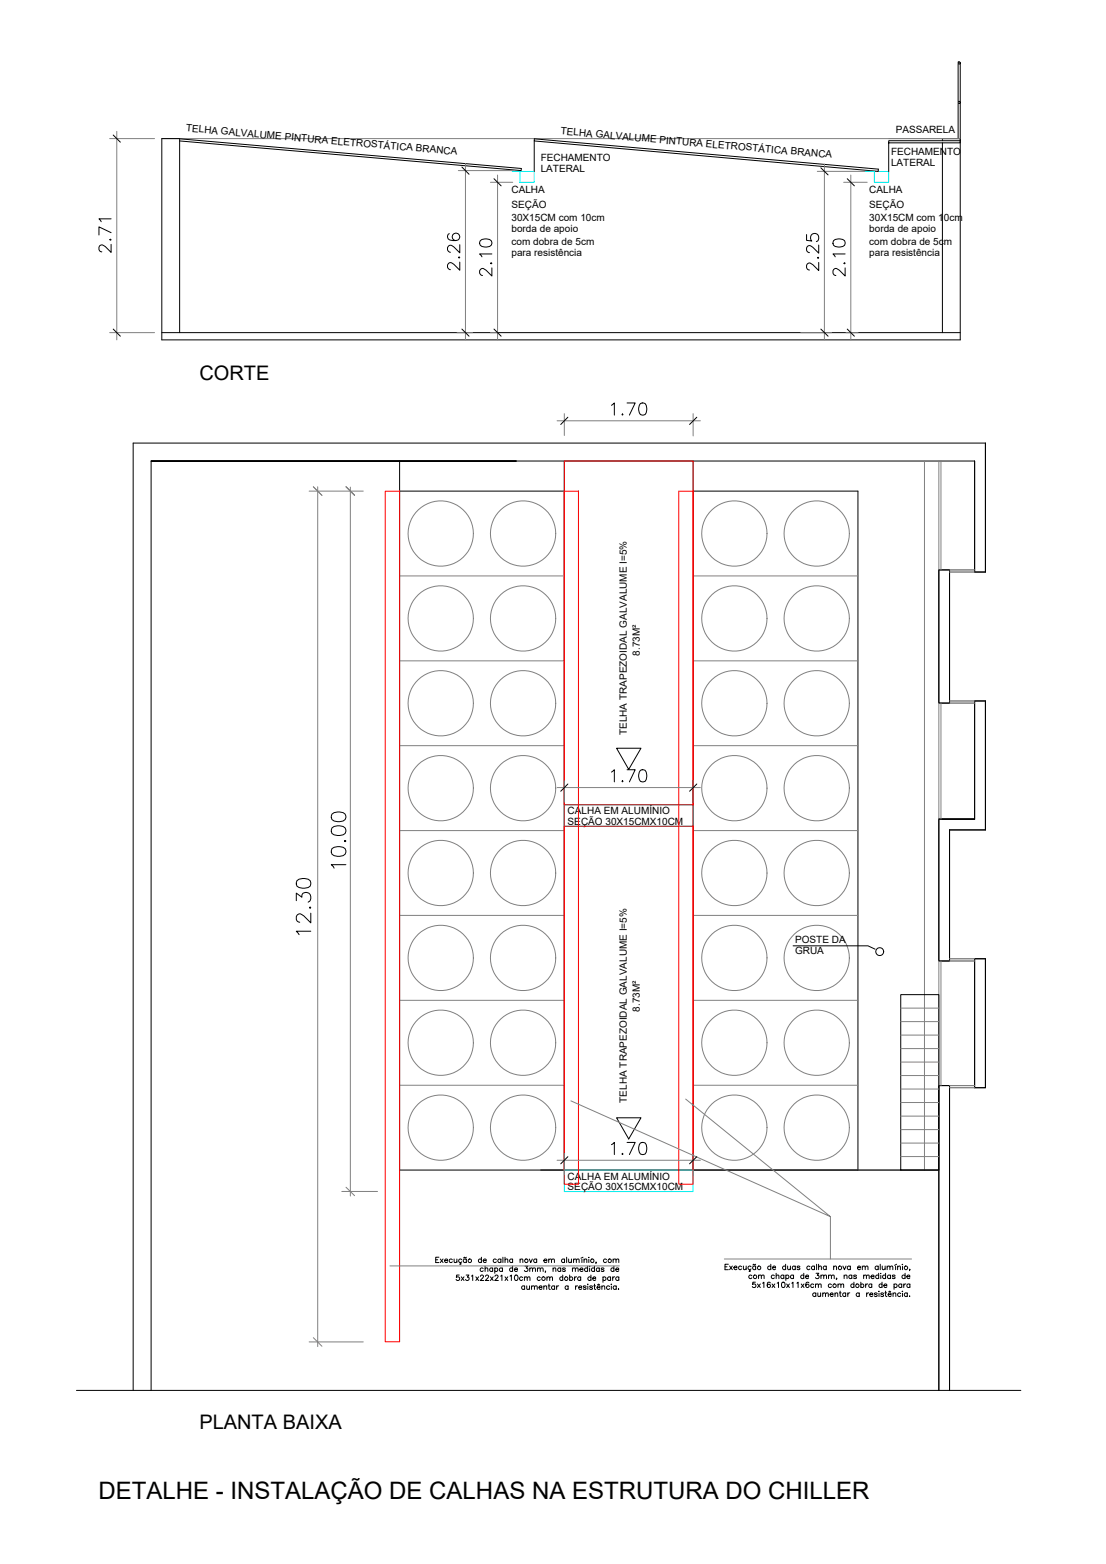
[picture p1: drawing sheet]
<svg xmlns="http://www.w3.org/2000/svg" width="420mm" height="594mm" viewBox="0 0 420 594" stroke-linecap="round" stroke-linejoin="round" font-family="sans-serif">
<!-- layer: 0.1 -->
<g fill="none" stroke="#000" stroke-width=".38">
<path d="M364 24.3v14.2M364 39.3v13.3M364 23.5h.4M364.8 23.9v105.2h-303.3v-76.5h6.7v73.8M68.3 52.7l129.7 11.3v.8l-129.8-11.3M202.9 53.5v11.6M203 52.7l130.7 11.5-.1 .9-130.7-11.6zM337.6 54.3v-.8h27.2v.8h-27.2v10.8M358 54.3v72.1M364.8 52.6h-6.8v.9M61.5 126.4h303.3M57.4 175.1v353"/>
<path d="M151.8 175.1v269.3h204.9M196.1 175.1h-138.7h312.8v42.2h4.2v-49h-323.8v359.8M214.4 175.1v269.3M263.3 175.1v269.3M151.8 186.5h62.6M263.3 186.5h62.6v257.9M356.7 216.5v50.6h4v-50.6M356.7 216.5h4M370.2 266.3h4.2v48.9h-13.7v49.8h-4v-53.9h13.5zM234.2 284.2h9.3l-4.7 8.1zM301.3 359.3h28.4l2.7 1.2M342.2 377.8h14.5v66.6h-14.5z"/>
<path d="M370.2 364.2h4.2v49h-4.2zM234.2 424.6h9.3l-4.7 8zM29 528.1h358.8M356.7 528.1v-115.7h4v115.7"/>
<circle cx="364.4" cy="23.9" r=".41"/>
<circle cx="364.4" cy="38.9" r=".41"/>
<circle cx="334.2" cy="361.5" r="1.51"/>
</g>
<g fill="none" stroke="#808080" stroke-width=".38">
<path d="M41.7 52.6h17M44.4 49.9v79.2M61.5 52.6h303.3M174.1 64.8h21.1M176.8 62.1v67M186.3 69.2h8.5M189 66.5v62.6M310.5 65.1h20.4M313.2 62.3v66.8M320.5 69.2h8.9M323.2 66.5v62.6M41.7 126.4h17"/>
<path d="M173.7 126.4h5.8M186.3 126.4h2.8M304.2 126.4h11.7M321.4 126.4h4.6M211.6 159.8h54.5M214.4 157.1v8.3M263.3 157.1v8.5M351.2 175.1v269.3M356.7 175.1v41.4M357.5 175.1v41.4M117.4 186.5h20.6M119 184.9l3.3 3.3"/>
<path d="M120.7 184.9v326.6M133.1 185v269.3M134.7 188.2l-3.3-3.3 3.3 3.3M151.8 218.8h62.6M263.3 218.8h62.6M360.7 217.3h9.5M360.7 216.5h9.5M151.8 251h62.6M263.3 251h62.6M356.7 267.1v44M357.5 267.1v44M360.7 267.1h9.5"/>
<path d="M360.7 266.3h9.5M151.8 283.2h62.6M211.6 299.2h54.5M214.4 296.4v8.3M263.3 283.2h62.6M263.3 296.4v8.5M151.8 315.5h62.6M263.3 315.5h62.6M151.8 347.7h62.6M263.3 347.7h62.6M151.8 380h62.6M263.3 380h62.6"/>
<path d="M356.7 365v47.4M357.5 365v47.4M360.7 364.2h9.5M360.7 365h9.5M342.2 382.9h14.5M342.2 388.1h14.5M342.2 393.2h14.5M342.2 398.3h14.5M151.8 412.2h62.6M263.3 412.2h62.6M342.2 403.4h14.5M342.2 408.5h14.5"/>
<path d="M342.2 413.7h14.5M342.2 418.8h14.5M360.7 413.2h9.5M360.7 412.4h9.5M214.4 438v8.3M263.3 438v8.5M342.2 424h14.5M342.2 429.1h14.5M342.2 434.2h14.5M342.2 439.3h14.5M129.8 452.6h13.6M131.4 451l3.3 3.2"/>
<path d="M205.4 444.4h151.3M211.6 440.7h54.5M117.4 509.7h20.6M119 508.1l3.3 3.3"/>
<circle cx="167.4" cy="202.7" r="12.4"/>
<circle cx="198.7" cy="202.7" r="12.4"/>
<circle cx="279" cy="202.7" r="12.4"/>
<circle cx="310.3" cy="202.7" r="12.4"/>
<circle cx="167.4" cy="234.9" r="12.4"/>
<circle cx="198.7" cy="234.9" r="12.4"/>
<circle cx="279" cy="234.9" r="12.4"/>
<circle cx="310.3" cy="234.9" r="12.4"/>
<circle cx="167.4" cy="267.1" r="12.4"/>
<circle cx="198.7" cy="267.1" r="12.4"/>
<circle cx="279" cy="267.1" r="12.4"/>
<circle cx="310.3" cy="267.1" r="12.4"/>
<circle cx="167.4" cy="299.4" r="12.4"/>
<circle cx="198.7" cy="299.4" r="12.4"/>
<circle cx="279" cy="299.4" r="12.4"/>
<circle cx="310.3" cy="299.4" r="12.4"/>
<circle cx="167.4" cy="331.6" r="12.4"/>
<circle cx="198.7" cy="331.6" r="12.4"/>
<circle cx="279" cy="331.6" r="12.4"/>
<circle cx="310.3" cy="331.6" r="12.4"/>
<circle cx="167.4" cy="363.9" r="12.4"/>
<circle cx="198.7" cy="363.9" r="12.4"/>
<circle cx="279" cy="363.9" r="12.4"/>
<circle cx="310.3" cy="363.9" r="12.4"/>
<circle cx="167.4" cy="396.1" r="12.4"/>
<circle cx="198.7" cy="396.1" r="12.4"/>
<circle cx="279" cy="396.1" r="12.4"/>
<circle cx="310.3" cy="396.1" r="12.4"/>
<circle cx="167.4" cy="428.3" r="12.4"/>
<circle cx="198.7" cy="428.3" r="12.4"/>
<circle cx="279" cy="428.3" r="12.4"/>
<circle cx="310.3" cy="428.3" r="12.4"/>
</g>
<path d="M194.6 65.1h2.9M197.5 65.1h5.4v4.1h-5.4zM328.9 65.1h3.2M332.1 65.1h5.5v4.1h-5.5zM214.4 305.7h48.9v8.1h-48.9zM214.4 444.4h48.9v8.2h-48.9z" fill="none" stroke="#0ff" stroke-width=".38"/>
<!-- layer: 0 -->
<g fill="none" stroke="#000" stroke-width=".38">
<path d="M43 51.3l2.7 2.7M175.5 63.4l2.7 2.8M187.7 67.9l2.7 2.7M311.8 63.7l2.8 2.7M321.9 67.9l2.7 2.7M43 125l2.7 2.7M175.5 125l2.7 2.7M187.7 125l2.7 2.7M311.8 125l2.8 2.7M321.9 125l2.7 2.7M215.7 158.5l-2.7 2.7M264.7 158.5l-2.7 2.7"/>
<path d="M215.7 297.8l-2.7 2.8M264.7 297.8l-2.7 2.8M215.7 439.4l-2.7 2.7M264.7 439.4l-2.7 2.7"/>
</g>
<!-- layer: 0.1 -->
<path d="M214.4 175.1h48.9v130.6h-48.9zM146.3 186.5h5.5v323.2h-5.5zM214.3 186.5h5.5v263.3h-5.5zM257.9 186.5h5.4v263.3h-5.4zM214.4 313.8h48.9v130.6h-48.9z" fill="none" stroke="#f00" stroke-width=".38"/>
<!-- layer: ARCONDTEXTO -->
<g fill="none" stroke="#000" stroke-width=".38">
<path d="M165.5 478.5h.8M166.8 477.5h-1.3v2.1h1.3M167.3 478.2l1 1.4M168.3 478.2l-1 1.4M168.9 478.8h1.2a.65 .65 0 0 0-.8-.5 .65 .65 0 0 0-.5 .6 .65 .65 0 0 0 .6 .7l.7-.3M171.8 478.5a.66 .66 0 0 0-.9-.1 .66 .66 0 0 0 0 1 .66 .66 0 0 0 .9-.1M172.5 478.2l.1 1.3 .5 .1 .5-.4M173.6 478.2v1.4M174.8 479.6l.3 .6h-.5M175.4 478.5a.66 .66 0 0 0-.9-.1 .66 .66 0 0 0 0 1 .66 .66 0 0 0 .9-.1M177.2 477.5l-.3 .3-.4-.3-.4 .3M177.2 478.5a.66 .66 0 0 0-1-.1 .66 .66 0 0 0 0 1 .66 .66 0 0 0 1-.1"/>
<path d="M177.2 478.2v1.4M182.9 478.5a.64 .64 0 0 0-1-.1 .64 .64 0 0 0 0 1 .64 .64 0 0 0 1-.1M182.9 477.5v2.1M183.6 478.8h1.1a.62 .62 0 0 0-.8-.5 .62 .62 0 0 0-.2 1l.4 .3 .6-.3M188.6 478.5a.66 .66 0 0 0-1-.1 .66 .66 0 0 0 0 1 .66 .66 0 0 0 1-.1M190.3 478.5a.66 .66 0 0 0-1-.1 .66 .66 0 0 0 0 1 .66 .66 0 0 0 1-.1M190.3 478.2v1.4M191.1 477.5v2.1M191.9 478.6l.4-.4 .5 .1 .1 1.3M191.9 477.5v2.1M194.7 478.5a.64 .64 0 0 0-.9-.1 .64 .64 0 0 0 0 1 .64 .64 0 0 0 .9-.1M194.7 478.2v1.4"/>
<path d="M197.6 478.6l.4-.4 .5 .1 .1 1.3M197.6 478.2v1.4M201.1 478.2l.5 1.4 .6-1.4M203.9 478.5a.64 .64 0 0 0-1-.1 .64 .64 0 0 0 0 1 .64 .64 0 0 0 1-.1M203.9 478.2v1.4M206.6 478.8h1.2a.62 .62 0 0 0-.9-.5 .62 .62 0 0 0-.2 1l.4 .3 .7-.3M208.4 478.6l.6-.4 .4 .1 .1 1.3M208.4 478.2v1.4M209.5 478.6l.5-.4 .5 .1 .1 1.3M214.5 478.5a.64 .64 0 0 0-1-.1 .64 .64 0 0 0 0 1 .64 .64 0 0 0 1-.1M214.5 478.2v1.4M215.3 477.5v2.1"/>
<path d="M216 478.2l.1 1.3 .5 .1 .5-.4M217.1 478.2v1.4M217.9 478.6l.5-.4 .5 .1v1.3M217.9 478.2v1.4M218.9 478.6l.5-.4 .5 .1 .1 1.3M221.1 478.3v1.3M221.5 477.5l-.8 .4M221.9 478.6l.4-.4 .5 .1 .1 1.3M221.9 478.2v1.4M223.6 477.6h.1M223.7 478.3v1.3M226.5 479.5h-.2h.2l-.2 .5"/>
<path d="M230.4 478.5a.66 .66 0 0 0-1-.1 .66 .66 0 0 0 0 1 .66 .66 0 0 0 1-.1M232.9 478.6l.5-.4 .5 .1 .1 1.3M232.9 478.2v1.4M234 478.6l.5-.4 .5 .1 .1 1.3M174.5 484.3h-1l-.1 .9a.72 .72 0 0 1 1 0 .72 .72 0 0 1-.1 1.1 .72 .72 0 0 1-1-.3M175.2 485l1.1 1.4M176.3 485l-1.1 1.4M177.1 484.3h1l-.6 .8a.68 .68 0 0 1 .7 .7 .68 .68 0 0 1-.6 .7 .68 .68 0 0 1-.7-.5M179.1 484.7l.5-.4v2.1M180.8 485l1 1.4M181.8 485l-1 1.4M182.5 484.8l.4-.5h.4l.4 .4-1.3 1.7h1.4"/>
<path d="M183.6 481.9a.64 .64 0 0 0-1-.1 .64 .64 0 0 0 0 1 .64 .64 0 0 0 1-.1M184.3 482l.4-.4 .5 .1 .1 1.3M184.3 480.9v2.1M184.4 484.8l.4-.5 .8 .4-1.2 1.7h1.3M186.3 485l1.1 1.4M187.2 481.9a.64 .64 0 0 0-1-.1 .64 .64 0 0 0 0 1 .64 .64 0 0 0 1-.1M187.2 481.6v1.4M187.4 485l-1.1 1.4M188 481.9a.64 .64 0 0 1 .9-.1 .64 .64 0 0 1 0 1 .64 .64 0 0 1-.9-.1M188 481.6v2M188 484.8l.4-.5 .8 .4-1.2 1.7h1.3M190.2 484.7l.5-.4v2.1"/>
<path d="M190.9 481.9a.66 .66 0 0 0-1-.1 .66 .66 0 0 0 0 1 .66 .66 0 0 0 1-.1M190.9 481.6v1.4M191.9 485l1 1.4M192.9 485l-1 1.4M193.8 484.7l.5-.4v2.1M194.7 481.9a.64 .64 0 0 0-.9-.1 .64 .64 0 0 0 0 1 .64 .64 0 0 0 .9-.1M194.7 480.9v2.1M195.4 482.2h1.2a.65 .65 0 0 0-.9-.4 .65 .65 0 0 0-.3 .9 .65 .65 0 0 0 1 .2l.2-.2M195.7 484.4a1.01 1.01 0 0 1 1.2 .8 1.01 1.01 0 0 1-.7 1.2l-.5-.1-.3-.8zM198.5 485.3a.66 .66 0 0 0-.9-.1 .66 .66 0 0 0 0 1 .66 .66 0 0 0 .9-.1M199.2 485.4l.5-.4 .5 .1 .1 1.3M199.2 485v1.4"/>
<path d="M199.3 488.7a.64 .64 0 0 0-.9-.1 .64 .64 0 0 0 0 1 .64 .64 0 0 0 .9-.1M199.3 488.4v1.4M199.4 480.9h1.1l-.6 .8a.68 .68 0 0 1 .5 1.1 .68 .68 0 0 1-1.2-.2M200.1 488.4l.1 1.3 .5 .1 .5-.4M200.3 485.4l.5-.4 .5 .1v1.3M201.2 488.4v1.4M201.3 482l.5-.4 .4 .1 .1 1.3M201.3 481.6v1.4M201.9 488.8l.5-.4 .5 .1 .1 1.3M201.9 488.4v1.4M202.3 482l.5-.4 .5 .1 .1 1.3M203 488.8l.5-.4 .5 .1 .1 1.3"/>
<path d="M204.2 482l.5-.4 .4 .1 .1 1.3M204.2 481.6v1.4M204.8 489h1.1a.65 .65 0 0 0-.7-.5 .65 .65 0 0 0-.6 .6 .65 .65 0 0 0 .6 .7l.7-.3M205.2 482l.5-.4 .5 .1 .1 1.3M205.2 485.3a.65 .65 0 0 0-.9-.1 .65 .65 0 0 0 0 1 .65 .65 0 0 0 .9-.1M206.6 488.8l.5-.4 .5 .1 .1 1.3M206.6 488.4v1.4M207.3 482.9l-.2 .4M207.8 485.4l.4-.4 .5 .1 .1 1.3M207.8 485v1.4M208.2 488.4h.8M208.5 487.8v1.6l.5 .4"/>
<path d="M208.8 485.4l.5-.4 .5 .1 .1 1.3M210.1 482l.5-.4 .5 .1 .1 1.3M210.1 481.6v1.4M210.7 488.7a.66 .66 0 0 0-1-.1 .66 .66 0 0 0 0 1 .66 .66 0 0 0 1-.1M210.7 488.4v1.4M211.5 488.4v1.4M212.3 488.4l-.5 .1-.3 .5M213 481.9a.66 .66 0 0 0-1-.1 .66 .66 0 0 0 0 1 .66 .66 0 0 0 1-.1M213 481.6v1.4M213.8 485.3a.65 .65 0 0 0-1-.1 .65 .65 0 0 0 0 1 .65 .65 0 0 0 1-.1M213.8 484.3v2.1M214.8 481.9l-.4-.3-.7 .3 1 .5v.5l-.6 .1-.4-.3"/>
<path d="M215.8 488.7a.64 .64 0 0 0-.9-.1 .64 .64 0 0 0 0 1 .64 .64 0 0 0 .9-.1M215.8 488.4v1.4M216.4 485.3a.66 .66 0 0 1 1-.1 .66 .66 0 0 1 0 1 .66 .66 0 0 1-1-.1M216.4 484.3v2.1M217.5 482l.5-.4 .4 .1 .2 1.3M217.5 481.6v1.4M218.3 485v1.4M218.6 482l.4-.4 .5 .1 .1 1.3M218.7 488.4v1.4M219 485l-.7 .6M219.4 488.4l-.5 .1-.2 .5M219.8 489h1.2a.66 .66 0 0 0-.7-.5 .66 .66 0 0 0-.6 .6 .66 .66 0 0 0 .6 .7l.7-.3"/>
<path d="M220.3 482.2h1.2a.66 .66 0 0 0-.9-.4 .66 .66 0 0 0-.3 .9 .66 .66 0 0 0 1 .2l.2-.2M220.6 485.3a.66 .66 0 0 0-1-.1 .66 .66 0 0 0 0 1 .66 .66 0 0 0 1-.1M220.6 485v1.4M222.6 488.7l-.3-.3-.7 .3 .9 .5v.5l-.5 .1-.4-.3M223.2 481.9a.66 .66 0 0 0-.9-.1 .66 .66 0 0 0 0 1 .66 .66 0 0 0 .9-.1M223.2 480.9v2.1M223.2 487.8h.1M223.3 488.5v1.3M224 480.9v.2zM224 481.7v1.3M224.5 485.3a.66 .66 0 0 0-1-.1 .66 .66 0 0 0 0 1 .66 .66 0 0 0 1-.1M224.5 484.3v2.1"/>
<path d="M225.1 488.7l-.4-.3-.6 .1v.4l1 .6-.4 .3-.7-.3M225.2 485.6h1.1a.65 .65 0 0 0-.7-.5 .65 .65 0 0 0-.6 .7 .65 .65 0 0 0 .6 .6l.7-.3M225.6 488.4h.6M225.8 481.9a.66 .66 0 0 0-.9-.1 .66 .66 0 0 0 0 1 .66 .66 0 0 0 .9-.1M225.8 487.8v1.6l.5 .4M225.8 480.9v2.1M226.8 489h1.2a.65 .65 0 0 0-.7-.5 .65 .65 0 0 0-.6 .6 .65 .65 0 0 0 .6 .7l.7-.3M227 488l.4-.2 .4 .2M227.7 481.9a.64 .64 0 0 0-1-.1 .64 .64 0 0 0 0 1 .64 .64 0 0 0 1-.1M227.7 481.6v1.4M228.6 488.8l.6-.4 .4 .1 .1 1.3M228.6 488.4v1.4"/>
<path d="M229.1 485.3a.65 .65 0 0 1 .9-.1 .65 .65 0 0 1 0 1 .65 .65 0 0 1-.9-.1M229.1 485v2.1M229.4 481.9l-.3-.3-.7 .3 1 .5v.5l-.6 .1-.4-.3M231.6 488.7a.64 .64 0 0 0-1-.1 .64 .64 0 0 0 0 1 .64 .64 0 0 0 1-.1M231.9 485.3a.65 .65 0 0 0-.9-.1 .65 .65 0 0 0 0 1 .65 .65 0 0 0 .9-.1M231.9 485v1.4M232.2 487.8h.1M232.2 488.5v1.3M232.7 485v1.4M233.2 481.9a.64 .64 0 0 0-.9-.1 .64 .64 0 0 0 0 1 .64 .64 0 0 0 .9-.1M233.2 480.9v2.1M233.5 485l-.8 .6"/>
<path d="M233.9 482.2h1.2a.65 .65 0 0 0-.9-.4 .65 .65 0 0 0-.3 .9 .65 .65 0 0 0 1 .2l.2-.2M234.1 488.7a.66 .66 0 0 0-1-.1 .66 .66 0 0 0 0 1 .66 .66 0 0 0 1-.1M234.1 488.4v1.4M234.9 489.7h.2zM235.1 485.3a.66 .66 0 0 0-1-.1 .66 .66 0 0 0 0 1 .66 .66 0 0 0 1-.1M235.1 485v1.4M275.4 481.2h.8M276.7 480.2h-1.3v2.1h1.3M277.2 480.9l1 1.4M278.2 480.9l-1 1.4M278.8 481.5h1.2a.63 .63 0 0 0-.9-.5 .63 .63 0 0 0-.2 1l.4 .3 .7-.3M281.7 481.2a.65 .65 0 0 0-.9-.1 .65 .65 0 0 0 0 1 .65 .65 0 0 0 .9-.1"/>
<path d="M282.4 480.9l.1 1.3 .5 .1 .5-.4M283.5 480.9v1.4M284.7 482.3l.3 .5h-.4M285.3 481.2a.66 .66 0 0 0-1-.1 .66 .66 0 0 0 0 1 .66 .66 0 0 0 1-.1M285.6 484.6a.66 .66 0 0 0-.9-.1 .66 .66 0 0 0 0 1 .66 .66 0 0 0 .9-.1M287 487h-1l-.1 .9a.73 .73 0 0 1 1.1 0 .73 .73 0 0 1-.2 1.1 .73 .73 0 0 1-1-.3M287.1 480.2l-.3 .3-.5-.3-.3 .3M287.1 481.2a.65 .65 0 0 0-1-.1 .65 .65 0 0 0 0 1 .65 .65 0 0 0 1-.1M287.1 480.9v1.4M287.7 487.7l1.1 1.4M288.2 484.7l.4-.4 .5 .1 .1 1.3M288.2 484.3v1.4"/>
<path d="M288.8 487.7l-1.1 1.4M289.2 484.7l.5-.4 .5 .1 .1 1.3M289.7 487.4l.5-.4v2.1M292.6 487.3l-.1-.2a1.01 1.01 0 0 0-1.2 .7 1.01 1.01 0 0 0 .7 1.3 .63 .63 0 0 0 .7-.6 .63 .63 0 0 0-.5-.7 .63 .63 0 0 0-.7 .6M292.8 481.2a.66 .66 0 0 0-1-.1 .66 .66 0 0 0 0 1 .66 .66 0 0 0 1-.1M292.8 480.2v2.1M293.3 487.7l1 1.4M293.5 481.5h1.1a.65 .65 0 0 0-.7-.5 .65 .65 0 0 0-.5 .7 .65 .65 0 0 0 .6 .6l.6-.3M294.2 484.6a.66 .66 0 0 0-1-.1 .66 .66 0 0 0 0 1 .66 .66 0 0 0 1-.1M294.3 487.7l-1 1.4M294.9 484.7l.4-.4 .5 .1 .1 1.3M294.9 483.6v2.1"/>
<path d="M295.2 487.4l.5-.4v2.1M297.2 487.1a1 1 0 0 1 1.2 .8 1 1 0 0 1-.8 1.2l-.6-.4zM297.8 484.6a.66 .66 0 0 0-1-.1 .66 .66 0 0 0 0 1 .66 .66 0 0 0 1-.1M297.8 484.3v1.4M298.5 481.2a.66 .66 0 0 0-1-.1 .66 .66 0 0 0 0 1 .66 .66 0 0 0 1-.1M298.5 480.2v2.1M298.5 484.6a.66 .66 0 0 1 1-.1 .66 .66 0 0 1 0 1 .66 .66 0 0 1-1-.1M298.5 484.3v2.1M298.8 487.7l1.1 1.4M299.2 480.9l.1 1.3 .5 .1 .5-.4M299.9 487.7l-1.1 1.4M300.3 480.9v1.4"/>
<path d="M300.8 487.4l.4-.4v2.1M301.5 484.6a.66 .66 0 0 0-1-.1 .66 .66 0 0 0 0 1 .66 .66 0 0 0 1-.1M301.5 484.3v1.4M302.1 481.2a.65 .65 0 0 0-.9-.1 .65 .65 0 0 0 0 1 .65 .65 0 0 0 .9-.1M302.1 480.9v1.4M302.7 487.4l.5-.4v2.1M303.9 481.2l-.4-.3-.7 .3 1 .5v.5l-.6 .1-.4-.3M304.4 487.7l1 1.4M305.4 484.6a.66 .66 0 0 0-1-.1 .66 .66 0 0 0 0 1 .66 .66 0 0 0 1-.1M305.4 483.6v2.1M305.4 487.7l-1 1.4M306 484.9h1.2a.65 .65 0 0 0-.7-.5 .65 .65 0 0 0-.6 .6 .65 .65 0 0 0 .6 .7l.7-.3"/>
<path d="M307.3 487.3l-.1-.2a1 1 0 0 0-1.2 .8 1 1 0 0 0 .7 1.2 .64 .64 0 0 0 .7-.6 .64 .64 0 0 0-.6-.7 .64 .64 0 0 0-.7 .6M307.7 481.2a.66 .66 0 0 0-1-.1 .66 .66 0 0 0 0 1 .66 .66 0 0 0 1-.1M309.1 488a.64 .64 0 0 0-.9-.1 .64 .64 0 0 0 0 1 .64 .64 0 0 0 .9-.1M309.4 481.2a.65 .65 0 0 0-.9-.1 .65 .65 0 0 0 0 1 .65 .65 0 0 0 .9-.1M309.4 480.9v1.4M309.8 488.1l.5-.4 .5 .1 .1 1.3M309.8 487.7v1.4M309.9 491.4a.66 .66 0 0 0-1-.1 .66 .66 0 0 0 0 1 .66 .66 0 0 0 1-.1M309.9 491.1v1.4M310 483.6h1.1l-.6 .8a.68 .68 0 0 1 .5 1.1 .68 .68 0 0 1-1.2-.2M310.2 480.2v2.1M310.7 491.1l.1 1.3 .5 .1 .4-.4"/>
<path d="M310.9 488.1l.5-.4 .5 .1 .1 1.3M311 481.3l.4-.4 .6 .1v1.3M311 480.2v2.1M311.7 491.1v1.4M311.9 484.7l.4-.4 .5 .1 .1 1.3M311.9 484.3v1.4M312.5 491.5l.5-.4 .5 .1 .1 1.3M312.5 491.1v1.4M312.9 484.7l.5-.4 .5 .1 .1 1.3M313.6 491.5l.5-.4 .5 .1 .1 1.3M313.9 481.2a.66 .66 0 0 0-1-.1 .66 .66 0 0 0 0 1 .66 .66 0 0 0 1-.1M313.9 480.9v1.4"/>
<path d="M314.7 484.7l.6-.4 .4 .1 .1 1.3M314.7 484.3v1.4M315.3 491.7h1.2a.63 .63 0 0 0-.9-.5 .63 .63 0 0 0-.1 1l.3 .3 .7-.3M315.8 484.7l.5-.4 .5 .1 .1 1.3M315.8 488a.66 .66 0 0 0-.9-.1 .66 .66 0 0 0 0 1 .66 .66 0 0 0 .9-.1M316.7 481.3l.5-.4 .5 .1 .1 1.3M316.7 480.9v1.4M317.2 491.5l.5-.4 .5 .1 .1 1.3M317.2 491.1v1.4M317.9 485.6h-.2h.2l-.2 .5M318.3 488.1l.6-.4 .4 .1 .1 1.3M318.3 487.7v1.4"/>
<path d="M318.9 491.1h.6M319.2 490.4v1.7l.4 .4M319.4 488.1l.5-.4 .5 .1 .1 1.3M320.2 480.9l.6 1.4 .6-1.4M320.7 484.7l.5-.4 .4 .1 .2 1.3M320.7 484.3v1.4M321.3 491.4a.65 .65 0 0 0-1-.1 .65 .65 0 0 0 0 1 .65 .65 0 0 0 1-.1M321.3 491.1v1.4M322.1 491.1v1.4M322.8 491.1l-.5 .1-.2 .5M323 481.2a.66 .66 0 0 0-.9-.1 .66 .66 0 0 0 0 1 .66 .66 0 0 0 .9-.1M323 480.9v1.4"/>
<path d="M323.6 484.6a.64 .64 0 0 0-.9-.1 .64 .64 0 0 0 0 1 .64 .64 0 0 0 .9-.1M323.6 484.3v1.4M324.4 488a.66 .66 0 0 0-1-.1 .66 .66 0 0 0 0 1 .66 .66 0 0 0 1-.1M324.4 487v2.1M325.4 484.6l-.4-.3-.7 .3 .9 .5v.5l-.5 .1-.4-.3M325.8 481.5h1.1a.65 .65 0 0 0-.7-.5 .65 .65 0 0 0-.6 .7 .65 .65 0 0 0 .6 .6l.7-.3M326.4 491.4a.66 .66 0 0 0-.9-.1 .66 .66 0 0 0 0 1 .66 .66 0 0 0 .9-.1M326.4 491.1v1.4M327 488a.64 .64 0 0 1 1-.1 .64 .64 0 0 1 0 1 .64 .64 0 0 1-1-.1M327 487v2.1M327.6 481.3l.5-.4 .4 .1 .2 1.3M327.6 480.9v1.4"/>
<path d="M328.1 484.7l.4-.4 .6 .1v1.3M328.1 484.3v1.4M328.7 481.3l.4-.4 .5 .1 .1 1.3M328.8 487.7v1.4M329.1 484.7l.5-.4 .5 .1 .1 1.3M329.2 491.1v1.4M329.6 487.7l-.5 .1-.3 .5M330 491.1l-.5 .1-.3 .5M330.4 491.7h1.2a.66 .66 0 0 0-.9-.4 .66 .66 0 0 0-.3 .9 .66 .66 0 0 0 1 .2l.2-.2M330.9 484.9h1.2a.62 .62 0 0 0-.9-.5 .62 .62 0 0 0-.2 1l.4 .3 .7-.3M331.2 488a.64 .64 0 0 0-1-.1 .64 .64 0 0 0 0 1 .64 .64 0 0 0 1-.1M331.2 487.7v1.4"/>
<path d="M333.2 491.4l-.4-.3-.5 .1v.4l.7 .2 .2 .4-.4 .3-.7-.3M333.6 481.2a.66 .66 0 0 0-.9-.1 .66 .66 0 0 0 0 1 .66 .66 0 0 0 .9-.1M333.6 480.9v1.4M333.8 484.6a.64 .64 0 0 0-.9-.1 .64 .64 0 0 0 0 1 .64 .64 0 0 0 .9-.1M333.8 483.6v2.1M333.9 490.4v.2zM333.9 491.2v1.3M334.4 480.2v2.1M334.5 483.7h.2zM334.6 484.4v1.3M335.1 488a.64 .64 0 0 0-1-.1 .64 .64 0 0 0 0 1 .64 .64 0 0 0 1-.1M335.1 487v2.1"/>
<path d="M335.2 480.9l.1 1.3 .4 .1 .6-.4M335.7 491.4l-.4-.3-.6 .1v.4l.9 .3 .1 .3-.4 .3-.7-.3M335.7 488.3h1.2a.62 .62 0 0 0-.8-.5 .62 .62 0 0 0-.2 1l.4 .3 .6-.3M336.1 491.1h.7M336.3 480.9v1.4M336.4 484.6a.64 .64 0 0 0-.9-.1 .64 .64 0 0 0 0 1 .64 .64 0 0 0 .9-.1M336.4 490.4v1.7l.5 .4M336.4 483.6v2.1M337 481.3l.5-.4 .5 .1 .1 1.3M337 480.9v1.4M337.4 491.7h1.2a.63 .63 0 0 0-.9-.5 .63 .63 0 0 0-.2 1l.4 .3 .7-.3M337.6 490.7l.4-.3 .4 .3"/>
<path d="M338.1 481.3l.5-.4 .4 .1 .2 1.3M338.3 484.6a.66 .66 0 0 0-1-.1 .66 .66 0 0 0 0 1 .66 .66 0 0 0 1-.1M338.3 484.3v1.4M339.3 491.5l.4-.4 .5 .1 .1 1.3M339.3 491.1v1.4M339.6 488a.66 .66 0 0 1 1-.1 .66 .66 0 0 1 0 1 .66 .66 0 0 1-1-.1M339.6 487.7v2M340 484.6l-.4-.3-.6 .1v.4l.9 .3 .1 .3-.4 .3-.6-.3M340.2 481v1.3M340.6 480.2l-.7 .4M341 481.3l.5-.4 .5 .1 .1 1.3M341 480.9v1.4"/>
<path d="M342.2 491.4a.66 .66 0 0 0-1-.1 .66 .66 0 0 0 0 1 .66 .66 0 0 0 1-.1M342.6 488a.66 .66 0 0 0-1-.1 .66 .66 0 0 0 0 1 .66 .66 0 0 0 1-.1M342.6 487.7v1.4M342.9 480.2v.2zM342.9 490.4v.2zM342.9 481v1.3M342.9 491.2v1.3M343.3 487.7v1.4M343.8 484.6a.66 .66 0 0 0-.9-.1 .66 .66 0 0 0 0 1 .66 .66 0 0 0 .9-.1M343.8 483.6v2.1M344.1 487.7l-.5 .1-.3 .5M344.5 484.9h1.2a.65 .65 0 0 0-.8-.5 .65 .65 0 0 0-.5 .6 .65 .65 0 0 0 .6 .7l.7-.3"/>
<path d="M344.7 491.4a.65 .65 0 0 0-1-.1 .65 .65 0 0 0 0 1 .65 .65 0 0 0 1-.1M344.7 491.1v1.4M345.6 492.3h.1M345.7 482.2l-.2 .5M345.7 488a.64 .64 0 0 0-1-.1 .64 .64 0 0 0 0 1 .64 .64 0 0 0 1-.1M345.7 487.7v1.4"/>
<circle cx="178.5" cy="478.9" r=".68"/>
<circle cx="200" cy="478.9" r=".67"/>
<circle cx="225" cy="478.9" r=".67"/>
<circle cx="231.6" cy="478.9" r=".67"/>
<circle cx="206.5" cy="485.7" r=".69"/>
<circle cx="215.1" cy="485.7" r=".68"/>
<circle cx="286.8" cy="485" r=".67"/>
<circle cx="288.4" cy="481.6" r=".68"/>
<circle cx="317.1" cy="488.4" r=".67"/>
<circle cx="319.1" cy="481.6" r=".68"/>
<circle cx="325.7" cy="488.4" r=".67"/>
<circle cx="344.1" cy="481.6" r=".68"/>
</g>
<!-- layer: 0 -->
<path d="M260.5 417.5l55 44.6-98.6-43.9M275.2 478.2h71.1M315.5 462.1v16.1M148.1 480.9h87.2" fill="none" stroke="#808080" stroke-width=".38"/>
<text font-size="9.7" x="132.6" y="330.9" transform="rotate(-90 132.6 330.9)">10.00</text>
<text font-size="9.3" x="119.2" y="356.3" transform="rotate(-90 119.2 356.3)">12.30</text>
<text font-size="9.1" x="37.4" y="569.5">DETALHE - INSTALAÇÃO DE CALHAS NA ESTRUTURA DO CHILLER</text>
<g font-size="8.8">
<text x="176" y="103.7" transform="rotate(-90 176 103.7)">2.26</text>
<text x="322.4" y="106.2" transform="rotate(-90 322.4 106.2)">2.10</text>
</g>
<g font-size="8.4">
<text x="43.4" y="97" transform="rotate(-90 43.4 97)">2.71</text>
<text x="188" y="106.2" transform="rotate(-90 188 106.2)">2.10</text>
<text x="312.2" y="104.1" transform="rotate(-90 312.2 104.1)">2.25</text>
<text x="231.4" y="158.7">1.70</text>
<text x="231.4" y="298.1">1.70</text>
<text x="231.4" y="439.9">1.70</text>
</g>
<g font-size="7.6">
<text x="75.7" y="144.3">CORTE</text>
<text x="75.7" y="542.9">PLANTA BAIXA</text>
</g>
<g font-size="3.8">
<text x="70.6" y="49.9" transform="rotate(5 70.6 49.9)">TELHA GALVALUME PINTURA ELETROSTÁTICA BRANCA</text>
<text x="212.9" y="51" transform="rotate(5 212.9 51)">TELHA GALVALUME PINTURA ELETROSTÁTICA BRANCA</text>
<text x="340.3" y="50.4">PASSARELA</text>
<text x="338.5" y="59">FECHAMENTO</text>
<text x="205.4" y="61.2">FECHAMENTO</text>
<text x="205.4" y="65.2">LATERAL</text>
<text x="338.5" y="62.9">LATERAL</text>
<text x="194.3" y="73.3">CALHA</text>
<text x="330.2" y="73.3">CALHA</text>
<text x="194.3" y="78.9">SEÇÃO</text>
<text x="194.3" y="83.8">30X15CM com 10cm</text>
<text x="330.2" y="78.9">SEÇÃO</text>
<text x="330.2" y="83.8">30X15CM com 10cm</text>
<text x="194.3" y="88.2">borda de apoio</text>
<text x="330.2" y="88.2">borda de apoio</text>
<text x="194.3" y="92.9">com dobra de 5cm</text>
<text x="330.2" y="92.9">com dobra de 5cm</text>
<text x="194.3" y="97.4">para resistência</text>
<text x="330.2" y="97.4">para resistência</text>
<text x="243.1" y="249" transform="rotate(-90 243.1 249)">8.73M²</text>
<text x="238.2" y="279.2" transform="rotate(-90 238.2 279.2)">TELHA TRAPEZOIDAL GALVALUME I=5%</text>
<text x="215.6" y="309.3">CALHA EM ALUMÍNIO</text>
<text x="215.6" y="313.3">SEÇÃO 30X15CMX10CM</text>
<text x="302" y="358.2">POSTE DA</text>
<text x="302" y="362.4">GRUA</text>
<text x="243.1" y="384.2" transform="rotate(-90 243.1 384.2)">8.73M²</text>
<text x="238.2" y="418.8" transform="rotate(-90 238.2 418.8)">TELHA TRAPEZOIDAL GALVALUME I=5%</text>
<text x="215.6" y="448">CALHA EM ALUMÍNIO</text>
<text x="215.6" y="452.1">SEÇÃO 30X15CMX10CM</text>
</g>
</svg>
